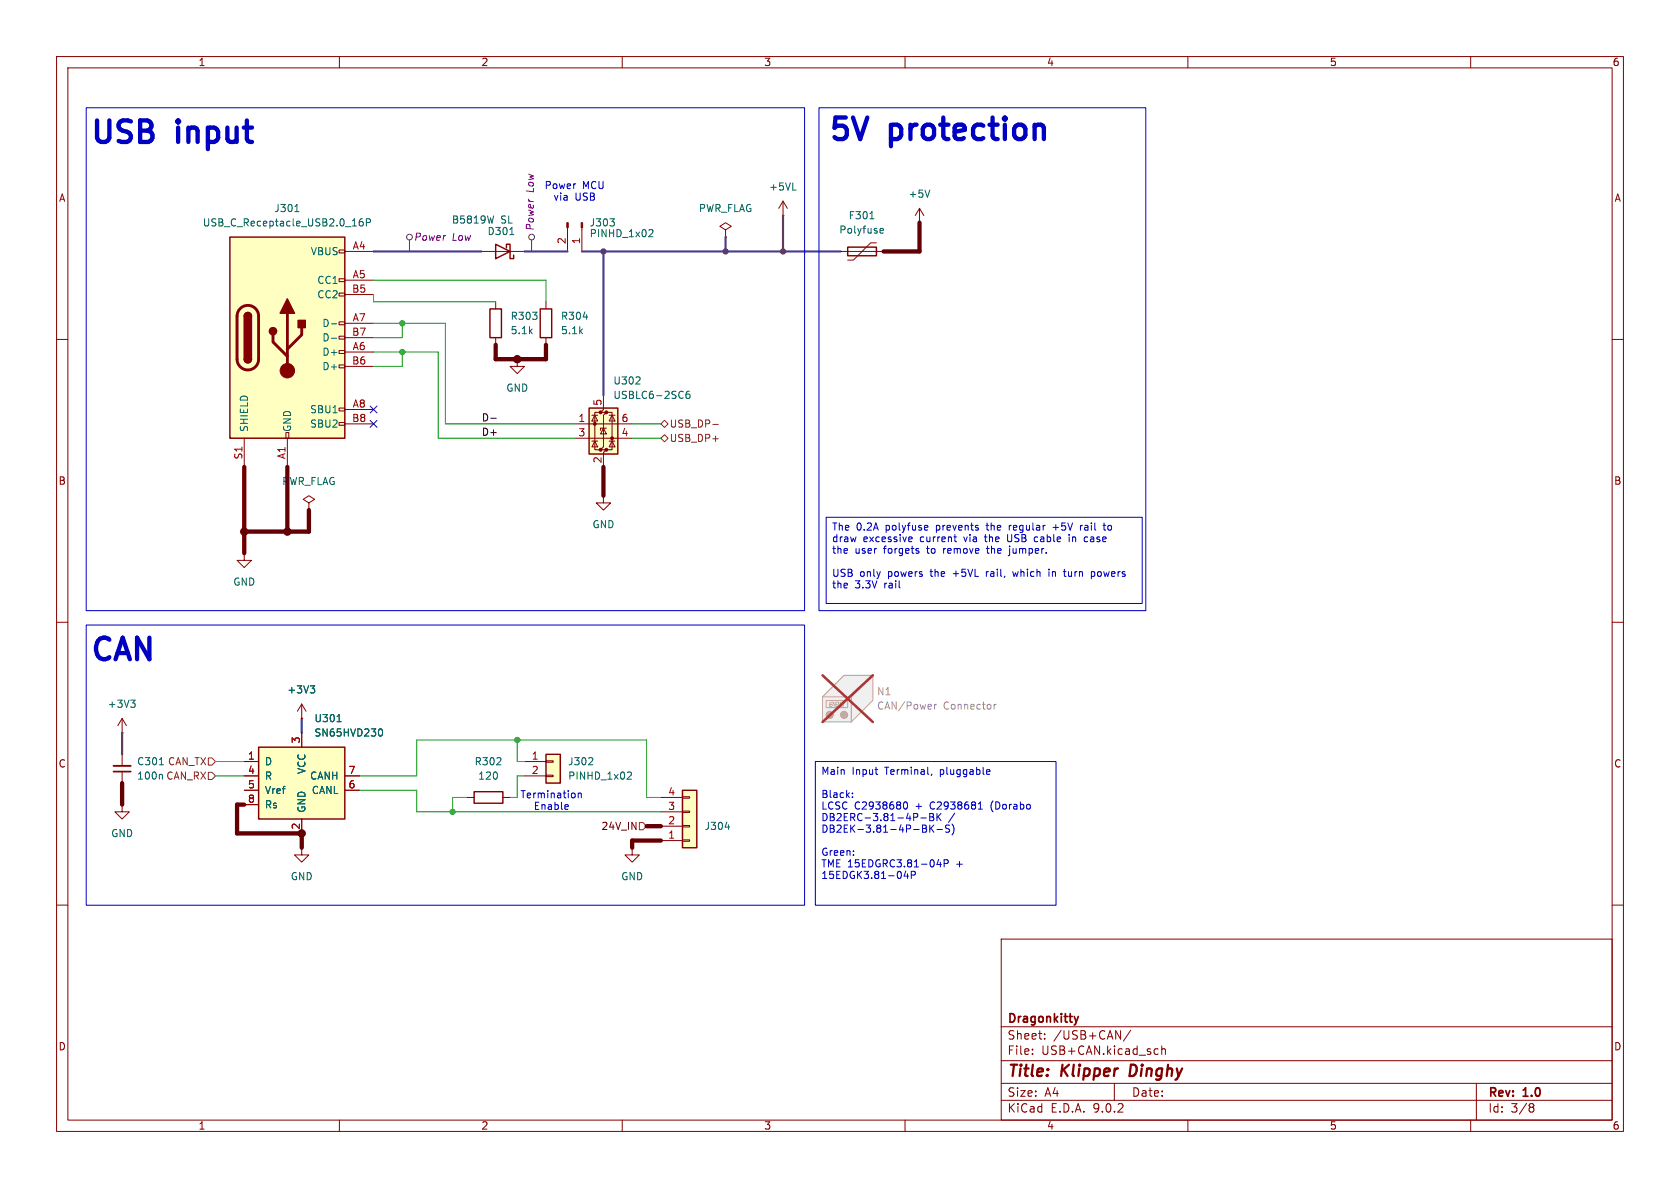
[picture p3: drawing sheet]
<svg xmlns="http://www.w3.org/2000/svg" width="297mm" height="210mm" viewBox="0 0 297 210" stroke-linecap="round" stroke-linejoin="round" font-family="sans-serif">
<g fill="none" stroke="#840000" stroke-width=".18">
<path d="M10 10h277v190h-277zM12 12h273v186h-273zM60 10v2M110 10v2M160 10v2M210 10v2M260 10v2M10 60h2M285 60h2M43.2 97.8v1.3h1.2l-1.2 1.2-1.3-1.2h1.3M43.2 97.8h.1M10 110h2"/>
<path d="M285 110h2M21.6 129.5h.1M21.6 127l-.8 1.3M21.6 127l.8 1.3M21.6 127v2.5M21.6 133.4v2M21.6 136.4v2M53.3 127h.1M53.3 124.5l-.7 1.2M53.3 124.5l.8 1.2M53.3 124.5v2.5M21.6 142.2v1.3h1.3l-1.3 1.3-1.3-1.3h1.3"/>
<path d="M21.6 142.2h.1M82.5 141h1.3M88.9 141h1.3M10 160h2M177 166h108v32h-108zM285 160h2M60 198v2M110 198v2M160 198v2M177 194.5h108M177 191.5h108M177 187.5h108"/>
<path d="M177 181.5h108M182.5 186.3v.1M182.5 185.5v.1M184.7 183.6v.1M184.7 182.8v.1M197 191.5v3M197.2 182.2l.9 1.5v-1.5M199.9 182.1l-1.3 2M204.3 185.4l.4 .1M204.7 186.3l-.4 .1M205.4 185.5l.2-.1 .4 .1v.9M205.4 184.9v1.5"/>
<path d="M210 198v2M260 198v2M261 191.5v6.5M270.6 195.1l.4 .1 .2 .2-.3 .3M270.6 195.7h.3M270.9 195.7l.2 .2 .1 .4-.2 .2-.4 .1"/>
</g>
<path d="M199.9 188.2l-.2 2h.5" fill="none" stroke="#840000" stroke-width=".4"/>
<path d="M20.1 136.4h3M190.6 179.7l-.3 1" fill="none" stroke="#840000" stroke-width=".3"/>
<path d="M23.1 123.8h.8l-.4 .5M23.6 124.3l.3 .2v.3l-.3 .2M54.9 121.2h.7l-.4 .5M55.4 121.7l.2 .3v.3l-.2 .2" fill="none" stroke="#006464" stroke-width=".18"/>
<path d="M20.1 135.4h3" fill="none" stroke="#840000" stroke-width=".33"/>
<path d="M83.8 140h5.1v2h-5.1z" fill="none" stroke="#840000" stroke-width=".25"/>
<path d="M45.7 132.1h15.3v12.7h-15.3z" fill="#ffffc2"/>
<path d="M45.7 132.1h15.3v12.7h-15.3z" fill="none" stroke="#840000" stroke-width=".25"/>
<path d="M43.2 134.6h2.5M43.2 137.2h2.5M43.2 139.7h2.5M53.3 129.5v2.6M61 137.2h2.5M61 139.7h2.5M43.2 142.2h2.5M53.3 144.8v2.5" fill="none" stroke="#840000" stroke-width=".18"/>
<path d="M59.6 127.6h.7M67.1 128.9l.1-.1a.68 .68 0 0 1 .4 .7 .68 .68 0 0 1-.4 .6h-.1" fill="none" stroke="#006464" stroke-width=".18"/>
<path d="M120.6 139.7h2.6v10.2h-2.6z" fill="#ffffc2"/>
<path d="M120.6 139.7h2.6v10.2h-2.6z" fill="none" stroke="#840000" stroke-width=".25"/>
<path d="M116.8 148.6h3.8M116.8 146.1h3.8M116.8 143.5h3.8M116.8 141h3.8M120.6 148.5h1.3v.2h-1.3zM120.6 145.9h1.3v.3h-1.3zM120.6 143.4h1.3v.2h-1.3zM120.6 140.8h1.3v.3h-1.3z" fill="none" stroke="#840000" stroke-width=".18"/>
<path d="M128.2 146.2h.8" fill="none" stroke="#006464" stroke-width=".18"/>
<path d="M96.5 133.4h2.6v5h-2.6z" fill="#ffffc2"/>
<path d="M96.5 133.4h2.6v5h-2.6z" fill="none" stroke="#840000" stroke-width=".25"/>
<path d="M92.7 134.6h3.8M92.7 137.2h3.8M96.5 134.5h1.3v.2h-1.3zM96.5 137h1.3v.3h-1.3zM111.8 149.9v1.2h1.2l-1.2 1.3-1.3-1.3h1.3M111.8 149.9h.1" fill="none" stroke="#840000" stroke-width=".18"/>
<path d="M104.7 134l.1 .2-.1 .3-.7 .7h.8M111.1 136.5h.4l.1 .3-.8 .9h.8" fill="none" stroke="#006464" stroke-width=".18"/>
<path d="M40.6 41.9h20.4v35.6h-20.4z" fill="#ffffc2"/>
<g fill="none" stroke="#840000" stroke-width=".18">
<path d="M138.4 38.1h.1M138.4 35.6l-.7 1.2M138.4 35.6l.8 1.2M138.4 35.6v2.5M59.9 44.2h1.1v.5h-1.1zM59.9 49.3h1.1v.5h-1.1zM59.9 51.8h1.1v.5h-1.1zM59.9 56.9h1.1v.5h-1.1zM59.9 59.4h1.1v.5h-1.1zM61 44.5h5M61 49.5h5M61 52.1h5"/>
<path d="M61 57.2h5M61 59.7h5M85.1 44.5h7.6M128.3 40.6l1-.6-1-.6-1 .6 1 .6v1.3M128.3 41.9h.1M43.2 77.5v5.1M50.5 76.5h.6v1h-.6zM50.8 77.5v5.1M59.9 62h1.1v.5h-1.1zM59.9 64.5h1.1v.5h-1.1zM59.9 72.1h1.1v.5h-1.1zM59.9 74.7h1.1v.5h-1.1z"/>
<path d="M61 62.2h5M61 64.8h5M61 72.4h5M61 74.9h5M54.6 88.9l1-.6-1-.7-1 .7 1 .6v1.3M54.6 90.2h.1M106.7 87.6v1.3h1.2l-1.2 1.3-1.3-1.3h1.3M106.7 87.6h.1M53.3 149.9v1.2h1.3l-1.3 1.3-1.2-1.3h1.2M53.3 149.9h.1"/>
</g>
<path d="M40.6 41.9h20.4v35.6h-20.4zM43.2 55.9a.64 .64 0 0 1 .6-.7 .64 .64 0 0 1 .6 .7M87.6 43.2l2.6 1.3-2.6 1.2zM89.5 43.8v-.6h.7v2.5h.6v-.6M43.2 63.5a.64 .64 0 0 0 .6 .6 .64 .64 0 0 0 .6-.6" fill="none" stroke="#840000" stroke-width=".25"/>
<path d="M42.5 54.5a1.9 1.9 0 0 1 2-.4 1.9 1.9 0 0 1 1.2 1.8v7.6a1.91 1.91 0 0 1-1.9 1.9 1.91 1.91 0 0 1-1.9-1.9v-7.8l.2-.6zM48.3 59.2v1.3l2.5 2.5M50.8 55.4v10.1M53.3 57.9v1.3l-2.5 2.5" fill="none" stroke="#840000" stroke-width=".51"/>
<g fill="#840000" stroke="#840000" stroke-width=".25">
<path d="M43.2 55.9h1.2v7.6h-1.2z"/>
<path d="M43.4 55.4a.64 .64 0 0 1 .7-.1 .64 .64 0 0 1 .3 .6h-1.2z"/>
<path d="M43.2 63.5h1.2a.64 .64 0 0 1-.6 .6 .64 .64 0 0 1-.6-.6z"/>
<path d="M50.8 52.8l1.3 2.6h-2.6z"/>
<path d="M52.7 56.6h1.3v1.3h-1.3z"/>
<circle cx="48.3" cy="58.5" r=".63"/>
</g>
<circle cx="50.8" cy="65.5" r="1.27" fill="#840000" stroke="#840000" stroke-width=".18"/>
<path d="M52.1 37.4h.8M64.1 38.7h-.4a.86 .86 0 0 0 0 1.2l.5-.1v-.4l-.2-.2h-.4l-.1 .2M64.8 39.3h.6l.1-.2-.1-.3-.6-.1v1.2M87.3 38.2l-.3 1.2M140.2 33.6h.6M58.6 57.2h.9M58.6 59.8h.9M90.1 41.5h.8" fill="none" stroke="#006464" stroke-width=".18"/>
<path d="M104.1 72.1h5.1v8.2h-5.1z" fill="#ffffc2"/>
<g fill="#840000" stroke="#840000" stroke-width=".18">
<path d="M102.7 39.4h.3v.8h-.3z"/>
<path d="M100.2 39.4h.3v.8h-.3z"/>
<circle cx="105.2" cy="74.9" r=".25"/>
<circle cx="106.2" cy="72.9" r=".25"/>
<circle cx="106.2" cy="79.5" r=".25"/>
<circle cx="107.2" cy="72.9" r=".25"/>
<circle cx="107.2" cy="79.5" r=".25"/>
<circle cx="108.2" cy="77.5" r=".25"/>
</g>
<g fill="none" stroke="#840000" stroke-width=".18">
<path d="M87.6 53.3v1.3M87.6 59.7v1.3M96.5 53.3v1.3M96.5 59.7v1.3M100.3 40.2v4.3M102.9 40.2v4.3M148.6 44.5h7.6M154.9 42.9h-1l-3 3.1h-1M91.4 63.5v1.3h1.3l-1.3 1.2-1.2-1.2h1.2M91.4 63.5h.1M101.6 74.9h10.2M101.6 77.5h10.2"/>
<path d="M104.6 78h1.1M104.6 73.4h1.1M105.2 73.4l.5 1h-1.1zM105.2 78l.5 1h-1.1zM106.2 72.9h-1v6.6h1M106.7 69.9v2.5l-.5 .5h1l-.5 .5v5.6l-.5 .5h1l-.5 .5v2.6M106.7 75.7l.5 1h-1zM107.2 75.7h-1v.4M107.2 72.9h1v6.6h-1M107.7 78h1M107.7 73.4h1M108.2 73.4l.5 1h-1z"/>
<path d="M108.2 78l.5 1h-1z"/>
</g>
<path d="M86.6 54.6h2v5.1h-2zM95.5 54.6h2v5.1h-2zM149.9 43.7h5v1.5h-5zM104.1 72.1h5.1v8.2h-5.1z" fill="none" stroke="#840000" stroke-width=".25"/>
<path d="M107.8 38.7h.8l-.4 .5M108.5 39.2l.1 .2-.1 .5M153.8 38.7h.7M103.1 56h.8M114.9 40.6h.4l.1 .3-.7 1h.7M155.6 41l.2 .2h.3M155.6 40.6l.2-.2h.2l.2 .2v.1l-.6 .1M112.4 67.9h.8M113.1 66.7v.5M121.9 69.2h-.4a.86 .86 0 0 0 0 1.2l.4-.1 .1-.4-.3-.3h-.2l-.2 .3" fill="none" stroke="#006464" stroke-width=".18"/>
<path d="M149.2 119.4h5.1v4.4l-3.8 3.8h-5.1v-4.4z" fill="#f0f0f0"/>
<g fill="none" stroke="#a1a1a1" stroke-width=".18">
<path d="M149.2 119.4h5.1v4.4l-3.8 3.8h-5.1v-4.4zM154.3 119.4l-3.8 3.8h-5.1M146 123.8h3.9v1.3h-3.9zM146.7 124.6l-.1 .2M146.7 124.9h.4M146.8 124.2l-.1 .2M146.8 124.5h.3M146.9 124.1h.3M147.3 124.6l-.1 .2M147.4 124.2l-.1 .2M147.6 124.6l-.1 .2M147.6 124.9h.4"/>
<path d="M147.7 124.2l-.1 .2M147.7 124.5h.3M147.8 124.1h.3M148.2 124.6l-.1 .2M148.3 124.2l-.1 .2M148.5 124.6l-.1 .2M148.5 124.9h.4M148.6 124.2l-.1 .2M148.6 124.5h.3M148.7 124.1h.3M149.1 124.6l-.1 .2M149.2 124.2l-.1 .2"/>
<path d="M150.5 123.2v4.4"/>
</g>
<g fill="#a1a1a1" stroke="#a1a1a1" stroke-width=".18">
<circle cx="146.7" cy="126.4" r=".63"/>
<circle cx="149.2" cy="126.4" r=".63"/>
</g>
<path d="M165.2 124.5v.9M165.6 124.5l-.4 .3M175.7 124.5v.9M176.1 124.5l-.4 .3" fill="none" stroke="#989898" stroke-width=".18"/>
<path d="M145.4 119.4l8.9 8.2M154.3 119.4l-8.9 8.2" fill="none" stroke="#e12e31" stroke-width=".46"/>
<g fill="none" stroke="#840000" stroke-width=".18">
<path d="M162.6 39.4h.1M162.6 36.8l-.8 1.3M162.6 36.8l.7 1.3M162.6 36.8v2.6M43.2 134.6h2.5M43.2 137.2h2.5M43.2 139.7h2.5M53.3 127h.1M53.3 129.5v2.6M61 137.2h2.5M61 139.7h2.5M43.2 142.2h2.5"/>
<path d="M53.3 144.8v2.5"/>
</g>
<path d="M164.4 33.6l-.4 1.3M54.9 121.2h.7l-.4 .5M55.4 121.7l.2 .3v.3l-.2 .2M59.6 127.6h.7M67.1 128.9l.1-.1a.68 .68 0 0 1 .4 .7 .68 .68 0 0 1-.4 .6h-.1" fill="none" stroke="#006464" stroke-width=".18"/>
<g fill="none" stroke="#484848" stroke-width=".18">
<path d="M72.4 42.4v2.1M94 42.4v2.1"/>
<circle cx="72.4" cy="41.9" r=".51"/>
<circle cx="94" cy="41.9" r=".51"/>
</g>
<path d="M116.8 74.9l.7-.6 .6 .6-.6 .7zM116.8 77.5l.7-.7 .6 .7-.6 .6zM126 75h1M126 77.6h1M36.8 136.5h.7l.6 .7-.6 .6h-.7zM36.8 134h.7l.6 .6-.6 .7h-.7zM113 145.4h.7l.6 .7-.6 .6h-.7z" fill="none" stroke="#725600" stroke-width=".18"/>
<path d="M86.8 73.9h.9" fill="none" stroke="#0f0f0f" stroke-width=".18"/>
<path d="M162.6 39.4v5.1h-6.4M87.6 61v2.5h8.9v-2.5M43.2 82.6v15.2M50.8 82.6v11.4M54.6 90.2v3.8h-11.4M106.7 82.6v5M21.6 138.4v3.8M43.2 142.2h-1.3v5.1h11.4v2.6M114.3 146.1h2.5M116.8 148.6h-5v1.3" fill="none" stroke="#620004" stroke-width=".76"/>
<g fill="none" stroke="#009600" stroke-width=".18">
<path d="M66 49.5h30.5v3.8M66 52.1v1.2h21.6M66 57.2h12.7v17.7h22.9M71.1 57.2v2.5h-5.1M66 62.2h11.5v15.3h24.1M71.1 62.2v2.6h-5.1M111.8 74.9h5M111.8 77.5h5M38.1 137.2h5.1M38.1 134.6h5.1M63.5 139.7h10.2v3.8h43.1M63.5 137.2h10.2v-6.4h40.6v10.2h2.5"/>
<path d="M91.4 130.8v3.8h1.3M92.7 137.2h-1.3v3.8h-1.2M82.5 141h-2.5v2.5"/>
</g>
<path d="M138.4 38.1v6.4M66 44.5h19.1M92.7 44.5h7.6M102.9 44.5h45.7M106.7 44.5v25.4M128.3 41.9v2.6M21.6 129.5v3.9M53.3 127v2.5" fill="none" stroke="#4f3669" stroke-width=".38"/>
<path d="M65.4 71.8l1.2 1.2M65.4 74.3l1.2 1.2M66.6 71.8l-1.2 1.2M66.6 74.3l-1.2 1.2" fill="none" stroke="#000084" stroke-width=".18"/>
<g fill="none" stroke="#0000c2" stroke-width=".18">
<path d="M15.2 19.1h127v88.9h-127zM144.8 19.1h57.8v88.9h-57.8zM146 91.4h55.9v15.3h-55.9zM161.2 95.7l-.4 .1M161.3 95.1v.1l-.7 .1M162.3 97.4l.2 .2-.2 .2M162.3 97h.1M163.6 92.9h.4v.3l-.6 .1M164 93.7h-.4M168.8 95.6l.3 .2M174.4 97h.5M174.6 96.5v1.2"/>
<path d="M178.1 94.5v1l.3 .3M178.4 92.9v.8M178.5 97v1l-.3 .2M178.7 92.9l-.3 .2M182.9 95.6l.4 .2M186.2 93.2h.9M189 94.9v.9M191 92.9v.8M191.4 92.9l-.4 .2M191.8 95.7h.5M191.8 95h.5M195 92.9h.5"/>
<path d="M195.2 92.4v1.1l.3 .2M15.2 110.5h127v49.5h-127zM174.4 101v.9M174.6 101l-.2 .3M179 101l.3 .9 .2-.6M185.4 100.6v.1M185.4 101v.9M188 101h.5M188.2 101.8l.3 .1M192.9 101.1l.4-.1 .2 .3-.1 .5h-.5M192.9 101v1.3M144.1 134.6h42.6v25.4h-42.6z"/>
<path d="M154.7 136h.5M155.1 136.9h.1M164.7 136.8l-.1 .3M174.6 136l.4 .1v.3l-.6 .1M175 136.8l-.4 .1M100.3 142.2l.2 .3-.6 .2M100.4 143l-.1 .1M102.2 140.2v.8M102.2 140.3l.2-.1 .3 .1 .1 .7M150.7 140.9v.1M150.7 140.2v.1M159.7 142.2l.1-.3 .2-.1a.68 .68 0 0 1 .5 .6 .68 .68 0 0 1-.5 .6l-.2-.1-.1-.4"/>
<path d="M160.1 154l-.3 .9h.8M160.4 154.4v.9M161.1 154v1.3M161.8 154.3l-.1 .3-.6 .1M162.8 144.6h1M163.1 145.8l.6 .2 .1 .2-.3 .3M163.1 146.5h.4M163.5 146.5l.3 .2v.3l-.7 .1M164.4 143.8v1.3l.6-.1 .1-.3-.3-.3M164.4 145.8v1.3M164.4 144.4h.4M164.5 146.4l.6 .7"/>
<path d="M165 144l-.2 .4M165.1 145.8l-.7 .8M165.6 143.8v1.3M165.6 146.6h1M165.8 144.3l.6 .8M165.9 151.9l-.3 .9h.8M166.2 152.4v.9M166.4 143.8l-.8 .7M166.9 152.6h.6l.1-.2v-.3l-.7-.1v1.3M167.2 146.1l.1 .3 .5 .2 .1 .2-.3 .3h-.4M168.5 146a1.48 1.48 0 0 1-.2 1.6M173 143h.7"/>
<path d="M173.1 142.1l.2-.3v1.2"/>
</g>
<g fill="#009600" stroke="#009600" stroke-width=".18">
<circle cx="91.4" cy="130.8" r=".46"/>
<circle cx="80" cy="143.5" r=".46"/>
<circle cx="71.1" cy="57.2" r=".46"/>
<circle cx="71.1" cy="62.2" r=".46"/>
</g>
<g fill="#620004" stroke="#620004" stroke-width=".18">
<circle cx="91.4" cy="63.5" r=".65"/>
<circle cx="53.3" cy="147.3" r=".65"/>
<circle cx="50.8" cy="94" r=".65"/>
<circle cx="43.2" cy="94" r=".65"/>
</g>
<g fill="#4f3669" stroke="#4f3669" stroke-width=".18">
<circle cx="138.4" cy="44.5" r=".46"/>
<circle cx="106.7" cy="44.5" r=".46"/>
<circle cx="128.3" cy="44.5" r=".46"/>
</g>
<g font-size="5.3" fill="#0000c2">
<text x="15.7" y="26.4">USB</text>
<text x="31.6" y="26.4">input</text>
<text x="146.3" y="25.9">5V</text>
<text x="157.6" y="25.9">protection</text>
<text x="15.7" y="117.9">CAN</text>
</g>
<g font-size="2.8" fill="#840000">
<text x="178" y="190.9">Title:</text>
<text x="187.7" y="190.9">Klipper</text>
<text x="200.6" y="190.9">Dinghy</text>
</g>
<g font-size="2.1" fill="#840000">
<text x="178" y="184">Sheet:</text>
<text x="178" y="181.2">Dragonkitty</text>
<text x="186.2" y="184">/USB+CAN/</text>
<text x="178" y="186.7">File:</text>
<text x="184.1" y="186.7">USB+CAN.kicad_sch</text>
<text x="178" y="196.9">KiCad</text>
<text x="178" y="194.1">Size:</text>
<text x="184.7" y="194.1">A4</text>
<text x="185.7" y="196.9">E.D.A.</text>
<text x="193.3" y="196.9">9.0.2</text>
<text x="200" y="194.1">Date:</text>
<text x="263" y="194.3">Rev:</text>
<text x="263" y="196.9">Id:</text>
<text x="267.1" y="196.9">3/8</text>
<text x="269.4" y="194.3">1.0</text>
</g>
<g font-size="1.8" fill="#840000">
<text x="35" y="11.9">1</text>
<text x="85" y="11.9">2</text>
<text x="135" y="11.9">3</text>
<text x="185" y="11.9">4</text>
<text x="235" y="11.9">5</text>
<text x="285" y="11.9">6</text>
<text x="10.3" y="35.9">A</text>
<text x="285.3" y="35.9">A</text>
<text x="10.3" y="85.9">B</text>
<text x="285.3" y="85.9">B</text>
<text x="10.3" y="135.9">C</text>
<text x="285.3" y="135.9">C</text>
<text x="10.3" y="185.9">D</text>
<text x="285.3" y="185.9">D</text>
<text x="35" y="199.9">1</text>
<text x="85" y="199.9">2</text>
<text x="135" y="199.9">3</text>
<text x="185" y="199.9">4</text>
<text x="235" y="199.9">5</text>
<text x="285" y="199.9">6</text>
</g>
<g font-size="1.8" fill="#840084">
<text x="94.6" y="34.1" transform="rotate(-90 94.6 34.1)">Low</text>
<text x="94.6" y="40.9" transform="rotate(-90 94.6 40.9)">Power</text>
<text x="73.1" y="42.8">Power</text>
<text x="79.9" y="42.8">Low</text>
</g>
<g font-size="1.8" fill="#0000c2">
<text x="96.2" y="33.6">Power</text>
<text x="97.7" y="35.7">via</text>
<text x="101.6" y="35.7">USB</text>
<text x="103" y="33.6">MCU</text>
<text x="147" y="94.1">The</text>
<text x="151.4" y="94.1">0.2A</text>
<text x="156.7" y="94.1">polyfuse</text>
<text x="165.8" y="94.1">prevents</text>
<text x="174.9" y="94.1">the</text>
<text x="179" y="94.1">regular</text>
<text x="187" y="94.1">+5V</text>
<text x="192" y="94.1">rail</text>
<text x="196.4" y="94.1">to</text>
<text x="147" y="96.2">draw</text>
<text x="147" y="98.2">the</text>
<text x="151.1" y="98.2">user</text>
<text x="152.6" y="96.2">excessive</text>
<text x="156.4" y="98.2">forgets</text>
<text x="162.8" y="96.2">current</text>
<text x="164.2" y="98.2">to</text>
<text x="167.2" y="98.2">remove</text>
<text x="170.7" y="96.2">via</text>
<text x="174.6" y="96.2">the</text>
<text x="175.2" y="98.2">the</text>
<text x="178.7" y="96.2">USB</text>
<text x="179.3" y="98.2">jumper.</text>
<text x="183.7" y="96.2">cable</text>
<text x="190" y="96.2">in</text>
<text x="193" y="96.2">case</text>
<text x="147" y="102.3">USB</text>
<text x="147" y="104.3">the</text>
<text x="151.1" y="104.3">3.3V</text>
<text x="152" y="102.3">only</text>
<text x="156.4" y="104.3">rail</text>
<text x="157.1" y="102.3">powers</text>
<text x="164.8" y="102.3">the</text>
<text x="168.9" y="102.3">+5VL</text>
<text x="175" y="102.3">rail,</text>
<text x="180" y="102.3">which</text>
<text x="186.5" y="102.3">in</text>
<text x="189.4" y="102.3">turn</text>
<text x="194.4" y="102.3">powers</text>
<text x="145.1" y="137.3">Main</text>
<text x="150.6" y="137.3">Input</text>
<text x="156.6" y="137.3">Terminal,</text>
<text x="166.5" y="137.3">pluggable</text>
<text x="91.9" y="141.3">Termination</text>
<text x="94.3" y="143.4">Enable</text>
<text x="145.1" y="141.4">Black:</text>
<text x="145.1" y="143.4">LCSC C2938680</text>
<text x="162" y="143.4">+</text>
<text x="164.7" y="143.4">C2938681</text>
<text x="175.6" y="143.4">(Dorabo</text>
<text x="145.1" y="145.5">DB2ERC-3.81-4P-BK</text>
<text x="145.1" y="147.5">DB2EK-3.81-4P-BK-S)</text>
<text x="167.7" y="145.5">/</text>
<text x="145.1" y="151.6">Green:</text>
<text x="145.1" y="153.7">TME 15EDGRC3.81-04P</text>
<text x="145.1" y="155.7">15EDGK3.81-04P</text>
<text x="169.1" y="153.7">+</text>
</g>
<g font-size="1.8" fill="#006464">
<text x="135.9" y="33.9">+5VL</text>
<text x="160.5" y="35.2">+5V</text>
<text x="35.8" y="40.2">USB_C_Receptacle_USB2.0_16P</text>
<text x="48.4" y="37.7">J301</text>
<text x="79.8" y="39.7">B5819W</text>
<text x="86.1" y="41.8">D301</text>
<text x="88.5" y="39.7">SL</text>
<text x="104.1" y="40.2">J303</text>
<text x="123.5" y="37.7">PWR_FLAG</text>
<text x="148.3" y="41.5">Polyfuse</text>
<text x="149.9" y="39">F301</text>
<text x="54.8" y="45.3">VBUS</text>
<text x="104.1" y="42.1">PINHD_1x02</text>
<text x="56" y="50.4">CC1</text>
<text x="56" y="52.9">CC2</text>
<text x="56.9" y="58">D-</text>
<text x="90.2" y="56.7">R303</text>
<text x="90.2" y="59.3">5.1k</text>
<text x="99.1" y="56.7">R304</text>
<text x="99.1" y="59.3">5.1k</text>
<text x="56.9" y="60.6">D-</text>
<text x="56.9" y="63.1">D+</text>
<text x="56.9" y="65.6">D+</text>
<text x="89.4" y="69.4">GND</text>
<text x="108.3" y="70.7">USBLC6-2SC6</text>
<text x="108.3" y="68.2">U302</text>
<text x="44" y="76.5" transform="rotate(-90 44 76.5)">SHIELD</text>
<text x="51.7" y="76.5" transform="rotate(-90 51.7 76.5)">GND</text>
<text x="54.7" y="73.3">SBU1</text>
<text x="54.7" y="75.8">SBU2</text>
<text x="49.8" y="86">PWR_FLAG</text>
<text x="104.6" y="93.6">GND</text>
<text x="41.1" y="103.7">GND</text>
<text x="18.9" y="125.3">+3V3</text>
<text x="50.7" y="122.8">+3V3</text>
<text x="55.5" y="127.9">U301</text>
<text x="55.5" y="130.4">SN65HVD230</text>
<text x="46.7" y="135.5">D</text>
<text x="54.2" y="136.9" transform="rotate(-90 54.2 136.9)">VCC</text>
<text x="83.8" y="135.5">R302</text>
<text x="100.3" y="135.5">J302</text>
<text x="46.7" y="138">R</text>
<text x="46.7" y="140.6">Vref</text>
<text x="46.7" y="143.1">Rs</text>
<text x="54.2" y="143.8" transform="rotate(-90 54.2 143.8)">GND</text>
<text x="54.7" y="138">CANH</text>
<text x="55" y="140.6">CANL</text>
<text x="84.4" y="138">120</text>
<text x="100.3" y="138">PINHD_1x02</text>
<text x="19.6" y="148.2">GND</text>
<text x="124.5" y="146.9">J304</text>
<text x="51.3" y="155.8">GND</text>
<text x="109.7" y="155.8">GND</text>
</g>
<g font-size="1.8" fill="#a90000">
<text x="62.2" y="44.2">A4</text>
<text x="100.1" y="43.3" transform="rotate(-90 100.1 43.3)">2</text>
<text x="102.6" y="43.3" transform="rotate(-90 102.6 43.3)">1</text>
<text x="62.2" y="51.8">B5</text>
<text x="62.2" y="49.3">A5</text>
<text x="62.2" y="59.4">B7</text>
<text x="62.2" y="56.9">A7</text>
<text x="62.2" y="64.5">B6</text>
<text x="62.2" y="62">A6</text>
<text x="106.4" y="71.8" transform="rotate(-90 106.4 71.8)">5</text>
<text x="62.2" y="74.7">B8</text>
<text x="62.2" y="72.1">A8</text>
<text x="102.2" y="74.7">1</text>
<text x="102.2" y="77.2">3</text>
<text x="109.8" y="74.7">6</text>
<text x="109.8" y="77.2">4</text>
<text x="42.9" y="81.3" transform="rotate(-90 42.9 81.3)">S1</text>
<text x="50.5" y="81.3" transform="rotate(-90 50.5 81.3)">A1</text>
<text x="106.4" y="82" transform="rotate(-90 106.4 82)">2</text>
<text x="53.1" y="131.5" transform="rotate(-90 53.1 131.5)">3</text>
<text x="43.7" y="134.4">1</text>
<text x="43.7" y="136.9">4</text>
<text x="61.5" y="136.9">7</text>
<text x="93.9" y="134.4">1</text>
<text x="93.9" y="136.9">2</text>
<text x="43.7" y="139.4">5</text>
<text x="43.7" y="142">8</text>
<text x="61.5" y="139.4">6</text>
<text x="118" y="143.3">3</text>
<text x="118" y="140.7">4</text>
<text x="53.1" y="146.8" transform="rotate(-90 53.1 146.8)">2</text>
<text x="118" y="148.3">1</text>
<text x="118" y="145.8">2</text>
</g>
<g font-size="1.8" fill="#0f0f0f">
<text x="85.1" y="77.1">D+</text>
<text x="85.1" y="74.6">D-</text>
</g>
<g font-size="1.8" fill="#725600">
<text x="118.3" y="75.8">USB_DP-</text>
<text x="118.3" y="78.3">USB_DP+</text>
<text x="24.1" y="135.5">C301 CAN_TX</text>
<text x="24.1" y="138">100n CAN_RX</text>
</g>
<g font-size="1.8" fill="#989898">
<text x="154.9" y="123.1">N1</text>
<text x="154.9" y="125.6">CAN/Power</text>
<text x="166.8" y="125.6">Connector</text>
</g>
<text font-size="1.8" fill="#620004" x="106.2" y="146.9">24V_IN</text>
</svg>
